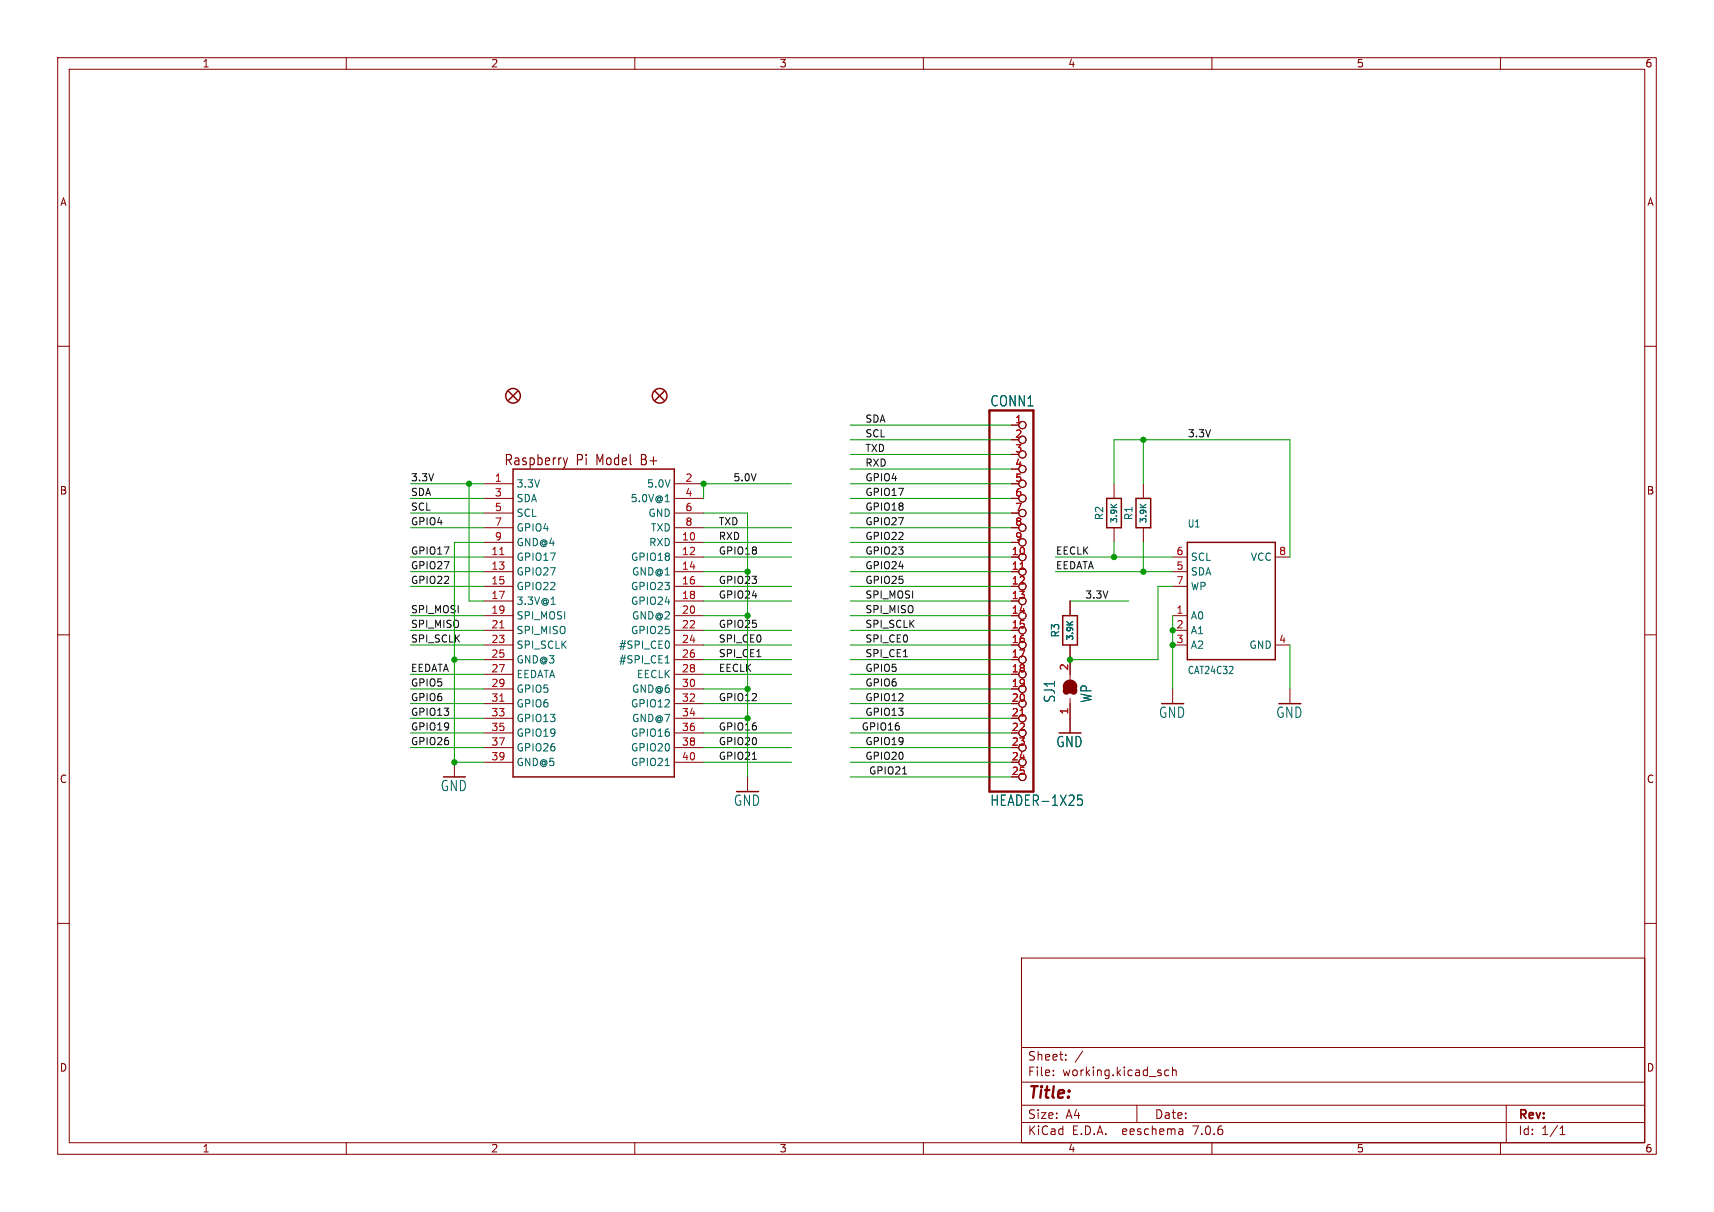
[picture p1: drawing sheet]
<svg xmlns="http://www.w3.org/2000/svg" width="297mm" height="210mm" viewBox="0 0 297 210" stroke-linecap="round" stroke-linejoin="round" font-family="sans-serif">
<g fill="none" stroke="#840000" stroke-width=".17">
<path d="M10 10h277v190h-277zM12 12h273v186h-273zM60 10v2M110 10v2M160 10v2M210 10v2M260 10v2M10 60h2M285 60h2M175.3 73.7h1.2M175.3 78.7h1.2M83.8 99.1h5.1"/>
<path d="M83.8 96.5h5.1M83.8 83.8h5.1M83.8 94h5.1M83.8 86.4h5.1M83.8 88.9h5.1M83.8 91.4h5.1M116.8 99.1h5.1M116.8 96.5h5.1M116.8 83.8h5.1M116.8 94h5.1M116.8 86.4h5.1M116.8 88.9h5.1"/>
<path d="M116.8 91.4h5.1M175.3 83.8h1.2M175.3 94h1.2M175.3 86.4h1.2M175.3 88.9h1.2M175.3 91.4h1.2M193 83.8v2.6M193 91.4v2.6M198.1 83.8v2.6M198.1 91.4v2.6M203.2 99.1h2.5M203.2 96.5h2.5"/>
<path d="M221 96.5h2.5M10 110h2M83.8 106.7h5.1M83.8 109.2h5.1M83.8 111.8h5.1M83.8 101.6h5.1M83.8 104.1h5.1M83.8 114.3h5.1M83.8 116.8h5.1M83.8 119.4h5.1M116.8 106.7h5.1M116.8 109.2h5.1"/>
<path d="M116.8 111.8h5.1M116.8 101.6h5.1M116.8 104.1h5.1M116.8 114.3h5.1M116.8 116.8h5.1M116.8 119.4h5.1M185.4 104.1v2.6M185.4 111.8v5.9M203.2 106.7h2.5M203.2 109.2h2.5M203.2 111.8h2.5M203.2 101.6h2.5"/>
<path d="M203.2 119.4v2.5M221 111.8h2.5M223.5 119.4v2.5M285 110h2M78.7 132.1v2.5M83.8 121.9h5.1M83.8 124.5h5.1M83.8 127h5.1M83.8 129.5h5.1M83.8 132.1h5.1M116.8 121.9h5.1M116.8 124.5h5.1"/>
<path d="M116.8 127h5.1M116.8 129.5h5.1M116.8 132.1h5.1M129.5 134.6v2.6M185.4 121v6M10 160h2M285 160h2M177 166h108v32h-108zM60 198v2M110 198v2M160 198v2M177 194.5h108"/>
<path d="M177 191.5h108M177 187.5h108M177 181.5h108M182.5 186.3v.1M182.5 185.5v.1M184.7 183.6v.1M184.7 182.8v.1M187.6 182.1l-1.3 2M197 191.5v3M202.5 185.5l-.4-.1-.3 .3v.4l.2 .2h.5M203.2 185.5l.2-.1 .3 .1 .1 .9M203.2 184.9v1.5"/>
<path d="M204.9 195.7l.1 .9M205 196.5l-.2 .1M205 196h-.2M210 198v2M260 198v2M261 191.5v6.5M270.3 196.6h.9M270.3 195.5l.4-.4v1.5"/>
<circle cx="177.2" cy="73.7" r=".63"/>
<circle cx="177.2" cy="76.2" r=".63"/>
<circle cx="177.2" cy="78.7" r=".63"/>
<circle cx="177.2" cy="86.4" r=".63"/>
<circle cx="177.2" cy="81.3" r=".63"/>
<circle cx="177.2" cy="96.5" r=".63"/>
<circle cx="177.2" cy="88.9" r=".63"/>
<circle cx="177.2" cy="91.4" r=".63"/>
<circle cx="177.2" cy="83.8" r=".63"/>
<circle cx="177.2" cy="99.1" r=".63"/>
<circle cx="177.2" cy="94" r=".63"/>
<circle cx="177.2" cy="101.6" r=".63"/>
<circle cx="177.2" cy="119.4" r=".63"/>
<circle cx="177.2" cy="114.3" r=".63"/>
<circle cx="177.2" cy="109.2" r=".63"/>
<circle cx="177.2" cy="116.8" r=".63"/>
<circle cx="177.2" cy="106.7" r=".63"/>
<circle cx="177.2" cy="104.1" r=".63"/>
<circle cx="177.2" cy="111.8" r=".63"/>
<circle cx="177.2" cy="124.5" r=".63"/>
<circle cx="177.2" cy="121.9" r=".63"/>
<circle cx="177.2" cy="127" r=".63"/>
<circle cx="177.2" cy="132.1" r=".63"/>
<circle cx="177.2" cy="129.5" r=".63"/>
<circle cx="177.2" cy="134.6" r=".63"/>
</g>
<g fill="none" stroke="#840000" stroke-width=".25">
<path d="M88.1 67.8l1.6 1.5M89.7 67.8l-1.6 1.5M113.5 67.8l1.6 1.5M115.1 67.8l-1.6 1.5M88.9 81.3h27.9v53.3h-27.9zM191.8 86.4h2.5v5h-2.5zM196.8 86.4h2.6v5h-2.6zM205.7 94h15.3v20.3h-15.3zM184.1 106.7h2.6v5.1h-2.6z"/>
<circle cx="88.9" cy="68.6" r="1.27"/>
<circle cx="114.3" cy="68.6" r="1.27"/>
</g>
<path d="M97.6 79.3l.4 1.2M98.3 79.3l-.3 1.2M98 80.5l-.2 .5" fill="none" stroke="#840000" stroke-width=".19"/>
<path d="M86.6 96.1h.7M176.8 98.6h.7M86.6 108.8h.7M86.6 121.5h.7M176.8 124h.7" fill="none" stroke="#a90000" stroke-width=".17"/>
<path d="M115.3 86.9h.7M95.5 104.7h.7M115.3 114.9h.7M115.9 111.3v.8M115.3 132.7h.7M187.5 137.8h-.7l-.1 .8 .2-.2 .5 .1 .2 .3-.1 .6-.2 .1h-.4l-.2-.1" fill="none" stroke="#006464" stroke-width=".17"/>
<path d="M171.4 71.1h7.7v66.1h-7.7zM185.4 118.7v1.3" fill="none" stroke="#840000" stroke-width=".41"/>
<path d="M184.8 119.8a.64 .64 0 0 1 .6-.7 .64 .64 0 0 1 .7 .7M184.8 119a.64 .64 0 0 1 .6-.6 .64 .64 0 0 1 .7 .6" fill="none" stroke="#840000" stroke-width="1.3"/>
<path d="M130.4 131.6h.7M156.4 134.1h.7" fill="none" stroke="#0f0f0f" stroke-width=".17"/>
<g fill="none" stroke="#009600" stroke-width=".17">
<path d="M147.3 73.7h28M147.3 76.2h28M147.3 78.7h28M198.1 76.2v7.6M71.1 83.8h12.7M71.1 86.4h12.7M71.1 88.9h12.7M71.1 91.4h12.7M71.1 99.1h12.7M71.1 96.5h12.7M81.3 83.8v20.3h2.5M83.8 94h-5.1v38.1h5.1"/>
<path d="M121.9 88.9h7.6v45.7M121.9 91.4h15.3M121.9 99.1h7.6M121.9 96.5h15.3M121.9 94h15.3M137.2 83.8h-15.3v2.6M147.3 83.8h28M147.3 86.4h28M147.3 81.3h28M147.3 88.9h28M147.3 91.4h28M147.3 99.1h28"/>
<path d="M147.3 96.5h28M147.3 94h28M182.9 99.1h20.3M182.9 96.5h20.3M193 83.8v-7.6h30.5v20.3M193 94v2.5M198.1 94v5.1M71.1 109.2h12.7M71.1 106.7h12.7M71.1 111.8h12.7M71.1 101.6h12.7M71.1 119.4h12.7"/>
<path d="M71.1 116.8h12.7M78.7 114.3h5.1M121.9 114.3h15.3M121.9 109.2h15.3M121.9 106.7h7.6M121.9 111.8h15.3M121.9 101.6h15.3M121.9 104.1h15.3M121.9 119.4h7.6M121.9 116.8h15.3M147.3 114.3h28M147.3 109.2h28"/>
<path d="M147.3 106.7h28M147.3 111.8h28M147.3 101.6h28M147.3 104.1h28M147.3 119.4h28M147.3 116.8h28M185.4 104.1h10.2M203.2 101.6h-2.5v12.7h-15.3M203.2 106.7v12.7M223.5 111.8v7.6M71.1 127h12.7M71.1 129.5h12.7"/>
<path d="M71.1 124.5h12.7M71.1 121.9h12.7M121.9 127h15.3M121.9 132.1h15.3M121.9 129.5h15.3M121.9 124.5h7.6M121.9 121.9h15.3M147.3 127h28M147.3 132.1h28M147.3 129.5h28M147.3 124.5h28M147.3 134.6h28"/>
<path d="M147.3 121.9h28"/>
</g>
<g fill="#009600" stroke="#009600" stroke-width=".17">
<circle cx="198.1" cy="76.2" r=".46"/>
<circle cx="198.1" cy="99.1" r=".46"/>
<circle cx="129.5" cy="99.1" r=".46"/>
<circle cx="129.5" cy="124.5" r=".46"/>
<circle cx="129.5" cy="119.4" r=".46"/>
<circle cx="121.9" cy="83.8" r=".46"/>
<circle cx="78.7" cy="114.3" r=".46"/>
<circle cx="81.3" cy="83.8" r=".46"/>
<circle cx="78.7" cy="132.1" r=".46"/>
<circle cx="129.5" cy="106.7" r=".46"/>
<circle cx="185.4" cy="114.3" r=".46"/>
<circle cx="193" cy="96.5" r=".46"/>
<circle cx="203.2" cy="111.8" r=".46"/>
<circle cx="203.2" cy="109.2" r=".46"/>
</g>
<text font-size="2.8" fill="#840000" x="178" y="190.9">Title:</text>
<g font-size="2.5" fill="#006464">
<text x="171.5" y="70.6">CONN1</text>
<text x="183" y="121.9" transform="rotate(-90 183 121.9)">SJ1</text>
<text x="189.4" y="121.9" transform="rotate(-90 189.4 121.9)">WP</text>
<text x="200.7" y="124.6">GND</text>
<text x="221" y="124.6">GND</text>
<text x="182.9" y="129.7">GND</text>
<text x="76.3" y="137.3">GND</text>
<text x="127.1" y="139.8">GND</text>
<text x="171.5" y="139.8">HEADER-1X25</text>
</g>
<g font-size="2.5" fill="#840000">
<text x="87.3" y="80.9">Raspberry</text>
<text x="99.8" y="80.9">Pi</text>
<text x="103.5" y="80.9">Model</text>
<text x="111.4" y="80.9">B+</text>
</g>
<g font-size="2.1" fill="#840000">
<text x="178" y="184">Sheet:</text>
<text x="178" y="186.7">File:</text>
<text x="184.1" y="186.7">working.kicad_sch</text>
<text x="178" y="196.9">KiCad</text>
<text x="178" y="194.1">Size:</text>
<text x="184.7" y="194.1">A4</text>
<text x="185.7" y="196.9">E.D.A.</text>
<text x="194.6" y="196.9">eeschema</text>
<text x="200" y="194.1">Date:</text>
<text x="207" y="196.9">7.0.6</text>
<text x="263" y="194.3">Rev:</text>
<text x="263" y="196.9">Id:</text>
<text x="267.1" y="196.9">1/1</text>
</g>
<g font-size="1.8" fill="#840000">
<text x="35" y="11.9">1</text>
<text x="85" y="11.9">2</text>
<text x="135" y="11.9">3</text>
<text x="185" y="11.9">4</text>
<text x="235" y="11.9">5</text>
<text x="285" y="11.9">6</text>
<text x="10.3" y="35.9">A</text>
<text x="285.3" y="35.9">A</text>
<text x="10.3" y="85.9">B</text>
<text x="285.3" y="85.9">B</text>
<text x="10.3" y="135.9">C</text>
<text x="285.3" y="135.9">C</text>
<text x="10.3" y="185.9">D</text>
<text x="285.3" y="185.9">D</text>
<text x="35" y="199.9">1</text>
<text x="85" y="199.9">2</text>
<text x="135" y="199.9">3</text>
<text x="185" y="199.9">4</text>
<text x="235" y="199.9">5</text>
<text x="285" y="199.9">6</text>
</g>
<g font-size="1.8" fill="#a90000">
<text x="175.8" y="73.4">1</text>
<text x="175.8" y="75.9">2</text>
<text x="85.7" y="83.6">1</text>
<text x="118.7" y="83.6">2</text>
<text x="175.8" y="78.5">3</text>
<text x="175.8" y="81">4</text>
<text x="175.8" y="83.6">5</text>
<text x="85.7" y="86.1">3</text>
<text x="85.7" y="88.6">5</text>
<text x="118.7" y="86.1">4</text>
<text x="118.7" y="88.6">6</text>
<text x="175.8" y="86.1">6</text>
<text x="175.8" y="88.6">7</text>
<text x="85.7" y="91.2">7</text>
<text x="85.7" y="93.7">9</text>
<text x="118.1" y="93.7">10</text>
<text x="118.7" y="91.2">8</text>
<text x="175.8" y="91.2">8</text>
<text x="175.8" y="93.7">9</text>
<text x="85" y="96.3">11</text>
<text x="85" y="98.8">13</text>
<text x="85" y="101.3">15</text>
<text x="118.1" y="96.3">12</text>
<text x="118.1" y="98.8">14</text>
<text x="118.1" y="101.3">16</text>
<text x="175.2" y="96.3">10</text>
<text x="175.2" y="98.8">11</text>
<text x="175.2" y="101.3">12</text>
<text x="203.8" y="98.8">5</text>
<text x="203.8" y="96.3">6</text>
<text x="203.8" y="101.3">7</text>
<text x="221.5" y="96.3">8</text>
<text x="85" y="103.9">17</text>
<text x="85" y="106.4">19</text>
<text x="118.1" y="103.9">18</text>
<text x="118.1" y="106.4">20</text>
<text x="175.2" y="103.9">13</text>
<text x="175.2" y="106.4">14</text>
<text x="203.8" y="106.4">1</text>
<text x="85" y="109">21</text>
<text x="85" y="111.5">23</text>
<text x="118.1" y="109">22</text>
<text x="118.1" y="111.5">24</text>
<text x="175.2" y="109">15</text>
<text x="175.2" y="111.5">16</text>
<text x="203.8" y="109">2</text>
<text x="203.8" y="111.5">3</text>
<text x="221.5" y="111.5">4</text>
<text x="85" y="114">25</text>
<text x="85" y="116.6">27</text>
<text x="85" y="119.1">29</text>
<text x="118.1" y="114">26</text>
<text x="118.1" y="116.6">28</text>
<text x="118.1" y="119.1">30</text>
<text x="175.2" y="114">17</text>
<text x="175.2" y="116.6">18</text>
<text x="175.2" y="119.1">19</text>
<text x="185.2" y="116.3" transform="rotate(-90 185.2 116.3)">2</text>
<text x="85" y="121.7">31</text>
<text x="85" y="124.2">33</text>
<text x="118.1" y="121.7">32</text>
<text x="118.1" y="124.2">34</text>
<text x="175.2" y="121.7">20</text>
<text x="175.2" y="124.2">21</text>
<text x="185.2" y="123.9" transform="rotate(-90 185.2 123.9)">1</text>
<text x="85" y="126.7">35</text>
<text x="85" y="129.3">37</text>
<text x="85" y="131.8">39</text>
<text x="118.1" y="126.7">36</text>
<text x="118.1" y="129.3">38</text>
<text x="118.1" y="131.8">40</text>
<text x="175.2" y="126.7">22</text>
<text x="175.2" y="129.3">23</text>
<text x="175.2" y="131.8">24</text>
<text x="175.2" y="134.4">25</text>
</g>
<g font-size="1.8" fill="#006464">
<text x="89.4" y="84.7">3.3V</text>
<text x="89.4" y="87.2">SDA</text>
<text x="89.4" y="89.8">SCL</text>
<text x="109.2" y="87.2">5.0V@1</text>
<text x="112" y="84.7">5.0V</text>
<text x="112.3" y="89.8">GND</text>
<text x="89.4" y="92.3">GPIO4</text>
<text x="89.4" y="94.8">GND@4</text>
<text x="112.4" y="94.8">RXD</text>
<text x="112.7" y="92.3">TXD</text>
<text x="191.4" y="90.2" transform="rotate(-90 191.4 90.2)">R2</text>
<text x="196.4" y="90.2" transform="rotate(-90 196.4 90.2)">R1</text>
<text x="205.7" y="91.6">U1</text>
<text x="89.4" y="97.4">GPIO17</text>
<text x="89.4" y="99.9">GPIO27</text>
<text x="109.2" y="97.4">GPIO18</text>
<text x="109.4" y="99.9">GND@1</text>
<text x="206.2" y="99.9">SDA</text>
<text x="206.2" y="97.4">SCL</text>
<text x="216.6" y="97.4">VCC</text>
<text x="89.4" y="102.5">GPIO22</text>
<text x="89.4" y="105">3.3V@1</text>
<text x="89.4" y="107.5">SPI_MOSI</text>
<text x="109.2" y="102.5">GPIO23</text>
<text x="109.2" y="105">GPIO24</text>
<text x="109.4" y="107.5">GND@2</text>
<text x="206.2" y="107.5">A0</text>
<text x="206.2" y="102.5">WP</text>
<text x="89.4" y="110.1">SPI_MISO</text>
<text x="89.4" y="112.6">SPI_SCLK</text>
<text x="107.2" y="112.6">#SPI_CE0</text>
<text x="109.2" y="110.1">GPIO25</text>
<text x="183.7" y="110.6" transform="rotate(-90 183.7 110.6)">R3</text>
<text x="206.2" y="110.1">A1</text>
<text x="206.2" y="112.6">A2</text>
<text x="216.4" y="112.6">GND</text>
<text x="89.4" y="115.2">GND@3</text>
<text x="89.4" y="117.7">EEDATA</text>
<text x="107.2" y="115.2">#SPI_CE1</text>
<text x="110.3" y="117.7">EECLK</text>
<text x="205.7" y="117">CAT24C32</text>
<text x="89.4" y="120.2">GPIO5</text>
<text x="89.4" y="122.8">GPIO6</text>
<text x="89.4" y="125.3">GPIO13</text>
<text x="109.2" y="122.8">GPIO12</text>
<text x="109.4" y="120.2">GND@6</text>
<text x="109.4" y="125.3">GND@7</text>
<text x="89.4" y="127.9">GPIO19</text>
<text x="89.4" y="130.4">GPIO26</text>
<text x="109.2" y="127.9">GPIO16</text>
<text x="109.2" y="130.4">GPIO20</text>
<text x="89.4" y="132.9">GND@5</text>
<text x="109.2" y="132.9">GPIO21</text>
</g>
<g font-size="1.7" fill="#0f0f0f">
<text x="149.9" y="75.9">SCL</text>
<text x="149.9" y="73.3">SDA</text>
<text x="205.7" y="75.9">3.3V</text>
<text x="71.1" y="83.5">3.3V</text>
<text x="127" y="83.5">5.0V</text>
<text x="149.9" y="83.5">GPIO4</text>
<text x="149.9" y="78.4">TXD</text>
<text x="149.9" y="80.9">RXD</text>
<text x="71.1" y="86">SDA</text>
<text x="71.1" y="88.6">SCL</text>
<text x="149.9" y="86">GPIO17</text>
<text x="149.9" y="88.6">GPIO18</text>
<text x="71.1" y="91.1">GPIO4</text>
<text x="124.5" y="91.1">TXD</text>
<text x="124.5" y="93.6">RXD</text>
<text x="149.9" y="93.6">GPIO22</text>
<text x="149.9" y="91.1">GPIO27</text>
<text x="71.1" y="101.3">GPIO22</text>
<text x="71.1" y="96.2">GPIO17</text>
<text x="71.1" y="98.7">GPIO27</text>
<text x="124.5" y="96.2">GPIO18</text>
<text x="124.5" y="101.3">GPIO23</text>
<text x="149.9" y="96.2">GPIO23</text>
<text x="149.9" y="98.7">GPIO24</text>
<text x="149.9" y="101.3">GPIO25</text>
<text x="182.9" y="98.7">EEDATA</text>
<text x="182.9" y="96.2">EECLK</text>
<text x="71.1" y="106.3">SPI_MOSI</text>
<text x="124.5" y="103.8">GPIO24</text>
<text x="149.9" y="103.8">SPI_MOSI</text>
<text x="149.9" y="106.3">SPI_MISO</text>
<text x="188" y="103.8">3.3V</text>
<text x="71.1" y="111.4">SPI_SCLK</text>
<text x="71.1" y="108.9">SPI_MISO</text>
<text x="124.5" y="111.4">SPI_CE0</text>
<text x="124.5" y="108.9">GPIO25</text>
<text x="124.5" y="114">SPI_CE1</text>
<text x="149.9" y="114">SPI_CE1</text>
<text x="149.9" y="111.4">SPI_CE0</text>
<text x="149.9" y="108.9">SPI_SCLK</text>
<text x="71.1" y="119">GPIO5</text>
<text x="71.1" y="116.5">EEDATA</text>
<text x="124.5" y="116.5">EECLK</text>
<text x="149.9" y="119">GPIO6</text>
<text x="149.9" y="116.5">GPIO5</text>
<text x="71.1" y="124.1">GPIO13</text>
<text x="71.1" y="121.6">GPIO6</text>
<text x="124.5" y="121.6">GPIO12</text>
<text x="149.9" y="121.6">GPIO12</text>
<text x="149.9" y="124.1">GPIO13</text>
<text x="71.1" y="129.2">GPIO26</text>
<text x="71.1" y="126.7">GPIO19</text>
<text x="124.5" y="129.2">GPIO20</text>
<text x="124.5" y="131.7">GPIO21</text>
<text x="124.5" y="126.7">GPIO16</text>
<text x="149.2" y="126.7">GPIO16</text>
<text x="149.9" y="129.2">GPIO19</text>
<text x="149.9" y="131.7">GPIO20</text>
<text x="150.5" y="134.3">GPIO21</text>
</g>
<g font-size="1.4" fill="#006464">
<text x="193.9" y="90.8" transform="rotate(-90 193.9 90.8)">3.9K</text>
<text x="198.9" y="90.8" transform="rotate(-90 198.9 90.8)">3.9K</text>
<text x="186.2" y="111.1" transform="rotate(-90 186.2 111.1)">3.9K</text>
</g>
</svg>
